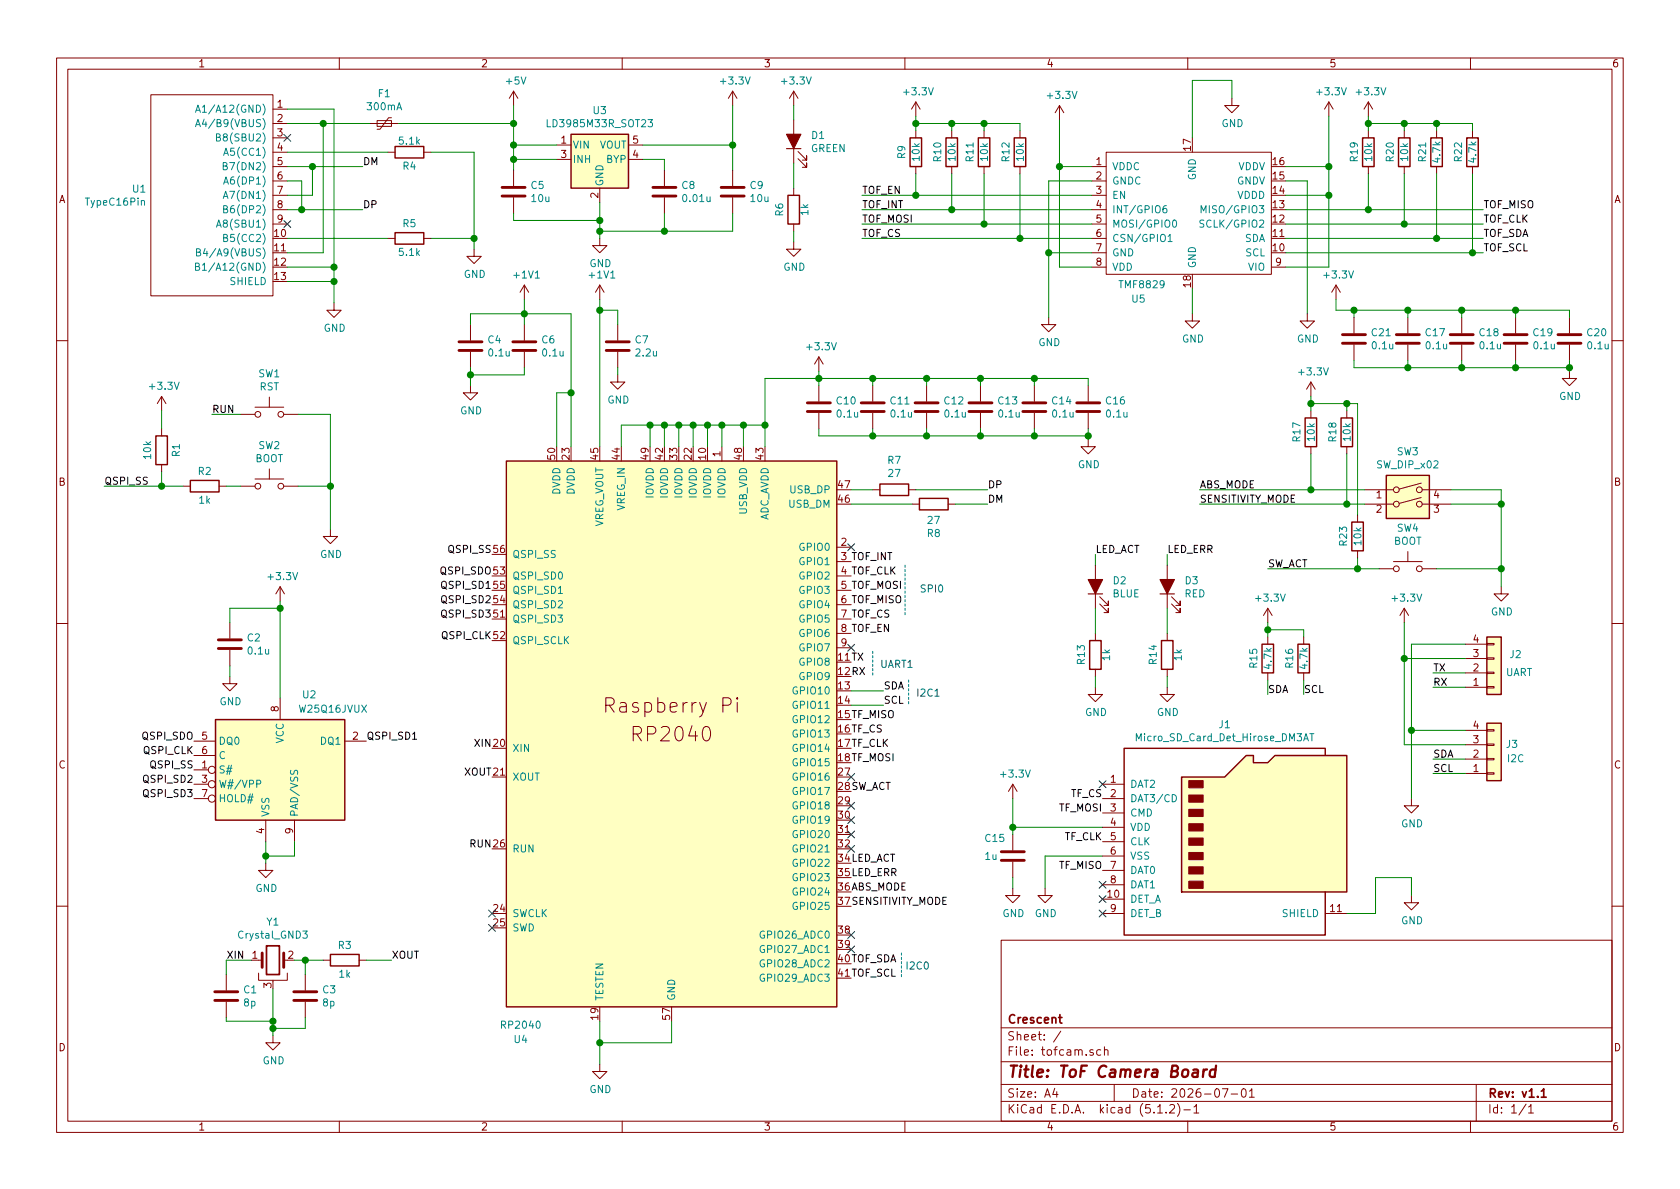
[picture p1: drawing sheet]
<svg xmlns="http://www.w3.org/2000/svg" width="297mm" height="210mm" viewBox="0 0 297 210" stroke-linecap="round" stroke-linejoin="round" font-family="sans-serif">
<g fill="none" stroke="#840000" stroke-width=".18">
<path d="M10 10.3h277v189.9h-277zM12 12.2h273v186.1h-273zM26.7 16.8h21.6v35.5h-21.6zM48.3 19.3h2.5M60 10.3v1.9M90.8 16.1v2.6M90.8 16.1l-.8 1.3M90.8 16.1l.8 1.3M110 10.3v1.9M129.5 16.1v2.6M129.5 16.1l-.7 1.3M129.5 16.1l.8 1.3"/>
<path d="M140.3 16.1v2.6M140.3 16.1l-.7 1.3M140.3 16.1l.8 1.3M160 10.3v1.9M161.9 18v2.6M161.9 18l-.7 1.3M161.9 18l.8 1.3M187.3 18.7l-.7 1.2M187.3 18.7v2.5M187.3 18.7l.8 1.2M210 10.3v1.9M217.8 17.4v1.3h1.3l-1.3 1.2-1.3-1.2h1.3"/>
<path d="M234.9 18l-.7 1.3M234.9 18v2.6M234.9 18l.8 1.3M241.9 18v2.6M241.9 18l-.7 1.3M241.9 18l.8 1.3M260 10.3v1.9M48.3 29.5h2.5M48.3 32h2.5M48.3 34.5h2.5M48.3 37.1h2.5M48.3 39.6h2.5"/>
<path d="M48.3 21.8h2.5M48.3 24.4h2.5M48.3 26.9h2.5M65.4 21.8h5.1M66.7 21.3h2.5v1h-2.5zM68.6 26.9h1.2M69.2 20.8h-.5l-1.5 2.1h-.5M74.9 26.9h1.3M90.8 30.1v2.8M90.8 34.9v2.8M98.4 25.6h2.6M98.4 28.2h2.6"/>
<path d="M106 33.3v2.5M111.1 25.6h2.6M111.1 28.2h2.6M117.5 30.1v2.8M117.5 34.9v2.8M129.5 30.1v2.8M129.5 34.9v2.8M140.3 21.2v7.6M140.3 33.3v1.2M140.3 39.6v1.3M141.1 28.1l1.5 1.5v-.8v.8h-.7M141.1 26.8l1.5 1.5v-.7v.7h-.7"/>
<path d="M161.9 23.1v1.3M161.9 29.5v1.2M168.3 23.1v1.3M168.3 29.5v1.2M174 23.1v1.3M174 29.5v1.2M180.3 23.1v1.3M180.3 29.5v1.2M193 29.5h2.6M193 32h2.6M193 34.5h2.6M193 37.1h2.6"/>
<path d="M193 39.6h2.6M195.6 26.9h29.2v21.6h-29.2zM241.9 23.1v1.3M241.9 29.5v1.2M248.3 23.1v1.3M248.3 29.5v1.2M254 23.1v1.3M254 29.5v1.2M260.3 23.1v1.3M260.3 29.5v1.2M59.1 53.6v1.3h1.2l-1.2 1.2-1.3-1.2h1.3M68.6 42.2h1.2"/>
<path d="M74.9 42.2h1.3M83.2 57.4v2.8M83.8 44.1v1.2h1.3l-1.3 1.3-1.3-1.3h1.3M92.7 50.4v2.6M92.7 57.4v2.8M92.7 50.4l-.8 1.3M92.7 50.4l.8 1.3M106 42.2v1.2h1.3l-1.3 1.3-1.2-1.3h1.2M106 50.4v2.6M106 50.4l-.7 1.3M106 50.4l.8 1.3M109.2 57.4v2.8"/>
<path d="M140.3 42.8v1.3h1.3l-1.3 1.2-1.2-1.2h1.2M185.4 56.1v1.3h1.3l-1.3 1.3-1.3-1.3h1.3M193 42.2h2.6M193 44.7h2.6M193 47.2h2.6M210.8 55.5v1.3h1.3l-1.3 1.2-1.3-1.2h1.3M224.8 47.2h2.5M231.1 55.5v1.3h1.3l-1.3 1.2-1.2-1.2h1.2M236.2 50.4l-.7 1.3M236.2 50.4v2.6M236.2 50.4l.8 1.3M239.4 56.1v2.8"/>
<path d="M248.9 56.1v2.8M258.4 56.1v2.8M268 56.1v2.8M277.5 56.1v2.8M10 60.2h2M28.6 70.1v2.5M28.6 75.8v1.3M28.6 70.1l-.8 1.3M28.6 70.1l.7 1.3M42.5 73.3h2.6M45.1 72h5.1M47.6 70.2v1.8"/>
<path d="M50.2 73.3h2.5M83.2 68.2v1.3h1.3l-1.3 1.2-1.3-1.2h1.3M83.2 62.2v2.8M92.7 62.2v2.8M109.2 66.3v1.3h1.3l-1.3 1.2-1.3-1.2h1.3M109.2 62.2v2.8M127.6 79v2.5M144.8 63.1l-.8 1.3M144.8 63.1v2.6M144.8 68.2v2.8M144.8 73v2.8M144.8 63.1l.7 1.3"/>
<path d="M154.3 68.2v2.8M154.3 73v2.8M163.8 68.2v2.8M163.8 73v2.8M173.4 68.2v2.8M173.4 73v2.8M182.9 68.2v2.8M182.9 73v2.8M192.4 77.7v1.3h1.3l-1.3 1.3-1.3-1.3h1.3M192.4 68.2v2.8M192.4 73v2.8M231.8 67.6v2.5"/>
<path d="M231.8 72.6v1.3M231.8 79v1.3M231.8 67.6l-.8 1.2M231.8 67.6l.7 1.2M238.1 72.6v1.3M238.1 79v1.3M239.4 61v2.7M248.9 61v2.7M258.4 61v2.7M268 61v2.7M277.5 65.7v1.2h1.3l-1.3 1.3-1.3-1.3h1.3M277.5 61v2.7"/>
<path d="M285 60.2h2M28.6 82.2v1.2M32.4 86h1.3M38.7 86h1.3M42.5 86h2.6M45.1 84.7h5.1M47.6 82.9v1.8M50.2 86h2.5M58.4 93.6v1.3h1.3l-1.3 1.2-1.3-1.2h1.3M148 96.8h2.5M148 99.3h2.5M154.3 86.6h1.3"/>
<path d="M160.7 86.6h1.2M161.3 89.1h1.3M167.6 89.1h1.3M193.7 99.9v7.7M206.4 99.9v7.7M240 91.1v1.2M240 97.4v1.3M241.3 86.6h5.1M241.3 89.1h5.1M246.4 99.3h5.1M248.9 97.5v1.8M251.3 88l-3.9 1"/>
<path d="M251.3 85.4l-3.9 1.1M251.5 86.6h5M251.5 89.1h5M10 110.3h2M40.6 119.6v1.3h1.3l-1.3 1.3-1.2-1.3h1.2M40.6 110.1v2.8M40.6 114.9v2.8M49.5 103.8v2.5M49.5 103.8l-.7 1.2M49.5 103.8l.8 1.2M148 101.8h2.5M148 104.4h2.5"/>
<path d="M148 106.9h2.5M148 109.5h2.5M148 112h2.5M148 114.5h2.5M193.7 112v1.3M193.7 118.4v1.2M194.4 106.8l1.6 1.5v-.7v.7h-.8M194.4 105.5l1.6 1.6v-.8v.8h-.8M206.4 112v1.3M206.4 118.4v1.2M207.1 106.8l1.6 1.5v-.7v.7h-.8M207.1 105.5l1.6 1.6v-.8v.8h-.8"/>
<path d="M224.2 107.6l-.8 1.2M224.2 107.6v2.5M224.2 112.6v1.3M224.2 119v1.3M224.2 107.6l.7 1.2M230.5 112.6v1.3M230.5 119v1.3M243.8 100.6h2.6M248.3 107.6v2.5M248.3 107.6l-.8 1.2M248.3 107.6l.7 1.2M251.5 100.6h2.5"/>
<path d="M259.1 119h3.8M259.1 116.5h3.8M259.1 113.9h3.8M262.9 113.8h1.3v.2h-1.3zM262.9 116.3h1.3v.3h-1.3zM262.9 118.9h1.3v.2h-1.3zM265.4 103.8v1.2h1.3l-1.3 1.3-1.2-1.3h1.2M285 110.3h2M34.3 136.1h2.5M34.3 131.1h3.8M34.3 138.7h2.5M34.3 133.6h3.8"/>
<path d="M49.5 123.4v3.8M61 131.1h3.8M130.4 123.4l-.2 .1 .2 .1 .1-.1-.1-.1v.2M130.4 124.2v1.7M179.1 138.7v2.5M179.1 138.7l-.8 1.2M179.1 138.7l.7 1.2M193.7 121.5v1.3h1.2l-1.2 1.3-1.3-1.3h1.3M194.9 138.7h3.9M206.4 121.5v1.3h1.2l-1.2 1.3-1.3-1.3h1.3M259.1 121.5h3.8M259.1 136.8h3.8"/>
<path d="M259.1 134.2h3.8M259.1 131.7h3.8M259.1 129.2h3.8M262.9 121.4h1.3v.3h-1.3zM262.9 129h1.3v.3h-1.3zM262.9 131.6h1.3v.2h-1.3zM262.9 134.1h1.3v.3h-1.3zM262.9 136.6h1.3v.3h-1.3zM34.3 141.2h2.5M47 152.6v1.3h1.3l-1.3 1.3-1.3-1.3h1.3M47 145v3.8M52.1 145v3.8"/>
<path d="M179.1 157.1v1.3h1.2l-1.2 1.2-1.3-1.2h1.3M179.1 147.6v2.8M179.1 152.4v2.8M184.8 157.1v1.3h1.3l-1.3 1.2-1.3-1.2h1.3M194.9 141.2h3.9M194.9 159h3.9M194.9 143.8h3.9M194.9 146.3h3.9M194.9 148.8h3.9M194.9 151.4h3.9M194.9 153.9h3.9M194.9 156.5h3.9"/>
<path d="M249.6 141.2v1.3h1.2l-1.2 1.3-1.3-1.3h1.3M249.6 158.4v1.2h1.2l-1.2 1.3-1.3-1.3h1.3M10 160.2h2M40 172.3v2.8M40 177.2v2.8M45.7 172.1v1.2h5.1v-1.2M45.7 169.8h.7M50.2 169.8h.6M54 172.3v2.8M54 177.2v2.8M57.1 169.8h1.3M63.5 169.8h1.3"/>
<path d="M177 166.3h108v32h-108zM194.9 161.5h3.9M234.3 161.5h3.8M285 160.2h2M48.3 183.1v1.3h1.2l-1.2 1.3-1.3-1.3h1.3M60 198.3v1.9M106 188.2v1.3h1.3l-1.3 1.2-1.2-1.2h1.2M110 198.3v1.9M160 198.3v1.9M177 194.8h108M177 191.8h108M177 187.8h108"/>
<path d="M177 181.8h108M186.5 192.5l-.4 1h1M186.8 193v1M187.6 182.3l-1.3 2M193.3 185.7a.37 .37 0 0 0-.6 .1l.1 .2 .5 .2v.1l-.2 .3-.4-.1M194.6 185.7l-.4-.1-.3 .3 .1 .6 .2 .1 .4-.1M195.3 185.7a.37 .37 0 0 1 .6 .1v.8M195.3 185.1v1.5M197 191.8v3M204.7 196.8h.8M206.2 196.7v.1M206.8 195.5l.2-.2h.4l.2 .2 .1 .3-.1 .2-.8 .8h.9"/>
<path d="M208.2 195.1a1.71 1.71 0 0 1 0 2.3M209.3 196.3h1.2M210 198.3v1.9M211.1 195.8l.4-.5v1.5M211.1 196.8h.9M216.1 192.5h1l-.6 1.5M217.7 193.5h1.1M219.6 192.7l.4-.2a.94 .94 0 0 1 0 1.5 .82 .82 0 0 1-.4-1.3zM220.9 193l.4-.5v1.5M220.9 194h.9M260 198.3v1.9M261 191.8v6.5"/>
<path d="M269.8 195.2l-1.2 2M270.3 195.8l.4-.5v1.5M270.3 196.8h.8"/>
<circle cx="45.6" cy="73.3" r=".51"/>
<circle cx="49.7" cy="73.3" r=".51"/>
<circle cx="45.6" cy="86" r=".51"/>
<circle cx="49.7" cy="86" r=".51"/>
<circle cx="246.9" cy="89.1" r=".51"/>
<circle cx="246.9" cy="86.6" r=".51"/>
<circle cx="251" cy="86.6" r=".51"/>
<circle cx="251" cy="89.1" r=".51"/>
<circle cx="246.9" cy="100.6" r=".51"/>
<circle cx="251" cy="100.6" r=".51"/>
<circle cx="37.5" cy="136.1" r=".63"/>
<circle cx="37.5" cy="138.7" r=".63"/>
<circle cx="37.5" cy="141.2" r=".63"/>
</g>
<path d="M47.1 167.3h2.3v5h-2.3zM187.2 179.9h.6M187.4 179.4v1.3l.4 .2M272.5 193l.4-.5v1.5M272.5 194h.9" fill="none" stroke="#840000" stroke-width=".3"/>
<path d="M211 189.2h.8l-.1 1.2M211.8 189.6l-.7 .1a.4 .4 0 0 0-.3 .3 .4 .4 0 0 0 .2 .4l.7-.1M212.8 189.1l-.1 1.3M213.4 189.1a.55 .55 0 0 0-.6 .4M214.9 189.2a.67 .67 0 0 0-1 .3v.8l.3 .1 .6-.1M215 188.4l-.2 2" fill="none" stroke="#840000" stroke-width=".41"/>
<g fill="none" stroke="#008484" stroke-width=".18">
<path d="M34.6 19.9l.4-1.3 .4 1.3M34.7 19.5h.6M34.6 22.4l.4-1.3 .4 1.3M34.7 22h.6M38.3 24.3l.5-.1 .1-.2v-.2l-.6-.1v1.2h.5l.1-.1 .1-.3-.3-.2M38.4 39.8h.6M39.5 29.4l.5-.1 .1-.4-.6-.2v1.3h.5l.2-.2v-.2l-.3-.2M39.5 35.1l.4-1.3 .4 1.3M39.5 27.5l.5-1.3 .4 1.3M39.5 32.6l.5-1.3 .4 1.3M39.5 37l.6-.1 .1-.2-.1-.2-.6-.1v1.2h.5l.2-.1 .1-.3-.3-.2M39.6 34.7h.6"/>
<path d="M39.6 27.1h.7M39.6 32.2h.7M96.7 21.2v1.2h.7M114.6 21.2h.8l-.4 .4 .3 .2v.6h-.5l-.2-.1M206.2 36.4h-.4a.87 .87 0 0 0 0 1.2l.5-.1v-.5l-.5-.2-.2 .3M207.4 39l.2-.1a.67 .67 0 0 1 .4 .6 .67 .67 0 0 1-.4 .7l-.2-.1-.1-.4zM212.4 37.6v-1.2l.4 .9 .4-.9v1.2M212.9 39l-.5-.1-.2 .1v.4l.6 .2 .1 .3-.3 .3-.5-.1M34.6 47.1h.5l.1-.4-.6-.2v1.3h.5l.2-.2v-.2l-.3-.3M34.7 44.6l.6-.1 .1-.2v-.2l-.7-.1v1.3h.5l.2-.2 .1-.3-.3-.2M38.3 40.2l.4-1.3 .4 1.3M39.5 42.1l.6-.1 .1-.2-.1-.2-.6-.2v1.3h.5l.2-.1 .1-.3-.3-.2"/>
<path d="M206.5 41.8l.4-.4v1.3M206.5 42.7h.7M45.4 138.6h.6l.1-.5-.2-.1h-.5v1.2M51.4 136.2v.5l.1 .2 .4-.1 .2-.5 .3-.1 .2 .2v.5M230.5 131l.4-1.3 .4 1.3M231.6 129.7h.7M232 129.7v1.3M207.3 140.5a.64 .64 0 0 1 .7 .6 .64 .64 0 0 1-.7 .7zM53.5 164.6h.8l-.4 .5 .4 .1v.5l-.2 .2-.6-.1"/>
</g>
<g fill="#ffffc2" stroke="#ffffc2" stroke-width=".18">
<path d="M89.5 81.5h58.5v96.5h-58.5z"/>
<path d="M38.1 127.2h22.9v17.8h-22.9z"/>
<path d="M101 23.7h10.1v9.6h-10.1z"/>
<path d="M245.1 84.1h7.6v7.6h-7.6z"/>
<path d="M262.9 112.6h2.5v10.2h-2.5z"/>
<path d="M262.9 127.9h2.5v10.1h-2.5z"/>
<path d="M208.9 137.4h7.6l3.8-3.8h1.3v1.3h2.6l1.2-1.3h12.7v24.1h-29.2z"/>
</g>
<g fill="none" stroke="#840000" stroke-width=".25">
<path d="M69.8 25.9h5.1v2h-5.1zM101 23.7h10.1v9.6h-10.1zM139.3 34.5h2.1v5.1h-2.1zM160.9 24.4h2v5.1h-2zM167.3 24.4h2v5.1h-2zM173 24.4h2v5.1h-2zM179.3 24.4h2.1v5.1h-2.1zM240.9 24.4h2.1v5.1h-2.1zM247.3 24.4h2v5.1h-2zM253 24.4h2v5.1h-2zM259.3 24.4h2.1v5.1h-2.1zM69.8 41.1h5.1v2.1h-5.1z"/>
<path d="M27.6 77.1h2v5.1h-2zM230.8 73.9h2v5.1h-2zM237.1 73.9h2v5.1h-2zM33.7 85h5v2h-5zM89.5 81.5h58.5v96.5h-58.5zM155.6 85.6h5.1v2h-5.1zM162.6 88.1h5v2.1h-5zM239 92.3h2v5.1h-2zM245.1 84.1h7.6v7.6h-7.6zM192.7 113.3h2v5.1h-2zM205.4 113.3h2v5.1h-2zM223.1 113.9h2.1v5.1h-2.1z"/>
<path d="M229.5 113.9h2v5.1h-2zM262.9 112.6h2.5v10.2h-2.5zM38.1 127.2h22.9v17.8h-22.9zM208.9 137.4h7.6l3.8-3.8h1.3v1.3h2.6l1.2-1.3h12.7v24.1h-29.2zM234.3 133.6v-1.3h-35.5v33h35.5v-7.6M262.9 127.9h2.5v10.1h-2.5zM58.4 168.8h5.1v2h-5.1z"/>
</g>
<g fill="none" stroke="#008400" stroke-width=".18">
<path d="M50.8 19.3h8.3v34.3M90.8 18.7v11.4M129.5 18.7v11.4M140.3 18.7v2.5M217.8 17.4v-3.2h-7v10.2M50.8 26.9h17.8M50.8 29.5h13.3M50.8 32h2.5v5.1M50.8 37.1h13.3M50.8 21.8h14.6M55.2 29.5v5h-4.4M57.1 21.8v22.9h-6.3"/>
<path d="M70.5 21.8h20.3M76.2 26.9h7.6v17.2M90.8 37.7v1.3h15.2M90.8 28.2h7.6M90.8 25.6h7.6M106 35.8v6.4M113.7 28.2h3.8v1.9M113.7 25.6h15.8M117.5 37.7v3.2M129.5 37.7v3.2h-23.5M140.3 28.8v4.5M152.4 34.5h40.6"/>
<path d="M152.4 37.1h40.6M152.4 39.6h40.6M161.9 21.8h18.4v1.3M161.9 20.6v2.5M161.9 30.7v3.8M168.3 21.8v1.3M168.3 30.7v6.4M174 21.8v1.3M174 30.7v8.9M180.3 30.7v11.5M187.3 21.2v26h5.7M187.3 29.5h5.7"/>
<path d="M193 32h-7.6v24.1M227.3 34.5h7.6M227.3 29.5h7.6M227.3 32h3.8v23.5M227.3 37.1h35M227.3 39.6h35M234.9 20.6v26.6h-7.6M241.9 21.8h18.4v1.3M241.9 20.6v2.5M241.9 30.7v6.4M248.3 21.8v1.3M248.3 30.7v8.9"/>
<path d="M254 21.8v1.3M254 30.7v11.5M260.3 30.7v14M50.8 47.2h8.3M50.8 49.8h8.3M50.8 42.2h17.8M76.2 42.2h7.6M83.2 57.4v-1.9h17.8v23.5M92.7 53v4.4M106 53v26M106 54.9h3.2v2.5M140.3 40.9v1.9"/>
<path d="M152.4 42.2h40.6M185.4 44.7h7.6M210.8 51v4.5M227.3 42.2h35M227.3 44.7h35M236.2 53v1.9h41.3v1.2M239.4 54.9v1.2M248.9 54.9v1.2M258.4 54.9v1.2M268 54.9v1.2M28.6 72.6v3.2M37.5 73.3h5"/>
<path d="M52.7 73.3h5.7v20.3M83.2 65v3.2M92.7 65v1.3h-9.5M101 69.5h-2.6v9.5M109.2 65v1.3M114.9 75.2v3.8M117.5 75.2v3.8M120 75.2v3.8M122.6 75.2v3.8M125.1 75.2v3.8M127.6 75.2v3.8M131.4 75.2v3.8"/>
<path d="M135.3 75.2h-25.4v3.8M144.8 65.7v2.5M144.8 75.8v1.3h47.6M154.3 66.9v1.3M154.3 75.8v1.3M163.8 66.9v1.3M163.8 75.8v1.3M173.4 66.9v1.3M173.4 75.8v1.3M182.9 66.9v1.3M182.9 75.8v1.3M192.4 68.2v-1.3h-57.1v12.1"/>
<path d="M192.4 75.8v1.9M231.8 70.1v2.5M231.8 71.4h8.2v19.7M238.1 71.4v1.2M239.4 63.7v1.3h38.1M248.9 63.7v1.3M258.4 63.7v1.3M268 63.7v1.3M277.5 63.7v2M18.4 86h14M28.6 83.4v2.6M40 86h2.5"/>
<path d="M52.7 86h5.7M150.5 86.6h3.8M150.5 89.1h10.8M161.9 86.6h12.7M168.9 89.1h5.7M193.7 98v1.9M206.4 98v1.9M212.1 86.6h29.2M212.1 89.1h29.2M231.8 80.3v6.3M238.1 80.3v8.8M240 98.7v1.9"/>
<path d="M256.5 86.6h8.9v17.2M256.5 89.1h8.9M40.6 117.7v1.9M49.5 106.3v17.1M49.5 107.6h-8.9v2.5M193.7 107.6v4.4M193.7 119.6v1.9M206.4 107.6v4.4M206.4 119.6v1.9M224.2 110.1v2.5M224.2 111.4h6.3v1.2M224.2 100.6h19.6"/>
<path d="M248.3 110.1v21.6h10.8M248.3 116.5h10.8M253.4 119h5.7M254 100.6h11.4M259.1 113.9h-9.5v27.3M150.5 122.2h5.7M150.5 124.7h5.7M224.2 120.3v2.5M230.5 120.3v2.5M249.6 129.2h9.5M253.4 121.5h5.7M253.4 134.2h5.7"/>
<path d="M253.4 136.8h5.7M47 148.8v3.8M52.1 148.8v2.6h-5.1M179.1 141.2v6.4M179.1 155.2v1.9M179.1 146.3h15.8M194.9 151.4h-10.1v5.7M249.6 158.4v-3.2h-6.4v6.3h-5.1M40 180v.6h8.3M44.4 169.8h-4.4v2.5M48.3 174.9v8.2M52.1 169.8h5"/>
<path d="M54 169.8v2.5M54 180v1.9h-5.7M64.8 169.8h4.4M106 180.6v7.6M118.7 180.6v3.8h-12.7"/>
</g>
<g fill="#008400" stroke="#008400" stroke-width=".25">
<circle cx="59.1" cy="47.2" r=".51"/>
<circle cx="59.1" cy="49.8" r=".51"/>
<circle cx="83.8" cy="42.2" r=".51"/>
<circle cx="55.2" cy="29.5" r=".51"/>
<circle cx="53.3" cy="37.1" r=".51"/>
<circle cx="57.2" cy="21.8" r=".51"/>
<circle cx="90.8" cy="21.8" r=".51"/>
<circle cx="106" cy="39" r=".51"/>
<circle cx="90.8" cy="28.2" r=".51"/>
<circle cx="90.8" cy="25.6" r=".51"/>
<circle cx="106" cy="40.9" r=".51"/>
<circle cx="117.5" cy="40.9" r=".51"/>
<circle cx="129.5" cy="25.6" r=".51"/>
<circle cx="58.4" cy="86" r=".51"/>
<circle cx="28.6" cy="86" r=".51"/>
<circle cx="49.5" cy="107.6" r=".51"/>
<circle cx="47" cy="151.4" r=".51"/>
<circle cx="54" cy="169.8" r=".51"/>
<circle cx="48.3" cy="181.9" r=".51"/>
<circle cx="48.3" cy="180.6" r=".51"/>
<circle cx="106" cy="184.4" r=".51"/>
<circle cx="106" cy="54.9" r=".51"/>
<circle cx="101" cy="69.5" r=".51"/>
<circle cx="92.7" cy="55.5" r=".51"/>
<circle cx="83.2" cy="66.3" r=".51"/>
<circle cx="131.4" cy="75.2" r=".51"/>
<circle cx="127.6" cy="75.2" r=".51"/>
<circle cx="125.1" cy="75.2" r=".51"/>
<circle cx="122.6" cy="75.2" r=".51"/>
<circle cx="120" cy="75.2" r=".51"/>
<circle cx="117.5" cy="75.2" r=".51"/>
<circle cx="114.9" cy="75.2" r=".51"/>
<circle cx="135.3" cy="75.2" r=".51"/>
<circle cx="144.8" cy="66.9" r=".51"/>
<circle cx="154.3" cy="66.9" r=".51"/>
<circle cx="163.8" cy="66.9" r=".51"/>
<circle cx="173.4" cy="66.9" r=".51"/>
<circle cx="182.9" cy="66.9" r=".51"/>
<circle cx="192.4" cy="77.1" r=".51"/>
<circle cx="182.9" cy="77.1" r=".51"/>
<circle cx="173.4" cy="77.1" r=".51"/>
<circle cx="163.8" cy="77.1" r=".51"/>
<circle cx="154.3" cy="77.1" r=".51"/>
<circle cx="187.3" cy="29.5" r=".51"/>
<circle cx="235" cy="29.5" r=".51"/>
<circle cx="235" cy="34.5" r=".51"/>
<circle cx="185.4" cy="44.7" r=".51"/>
<circle cx="161.9" cy="21.8" r=".51"/>
<circle cx="168.3" cy="21.8" r=".51"/>
<circle cx="174" cy="21.8" r=".51"/>
<circle cx="161.9" cy="34.5" r=".51"/>
<circle cx="168.3" cy="37.1" r=".51"/>
<circle cx="174" cy="39.6" r=".51"/>
<circle cx="180.3" cy="42.2" r=".51"/>
<circle cx="241.9" cy="21.8" r=".51"/>
<circle cx="248.3" cy="21.8" r=".51"/>
<circle cx="254" cy="21.8" r=".51"/>
<circle cx="241.9" cy="37.1" r=".51"/>
<circle cx="248.3" cy="39.6" r=".51"/>
<circle cx="254" cy="42.2" r=".51"/>
<circle cx="260.3" cy="44.7" r=".51"/>
<circle cx="265.4" cy="89.1" r=".51"/>
<circle cx="231.8" cy="71.4" r=".51"/>
<circle cx="231.8" cy="86.6" r=".51"/>
<circle cx="238.1" cy="89.1" r=".51"/>
<circle cx="248.3" cy="116.5" r=".51"/>
<circle cx="249.6" cy="129.2" r=".51"/>
<circle cx="224.2" cy="111.4" r=".51"/>
<circle cx="179.1" cy="146.3" r=".51"/>
<circle cx="248.9" cy="54.9" r=".51"/>
<circle cx="258.4" cy="54.9" r=".51"/>
<circle cx="268" cy="54.9" r=".51"/>
<circle cx="277.5" cy="65" r=".51"/>
<circle cx="268" cy="65" r=".51"/>
<circle cx="258.4" cy="65" r=".51"/>
<circle cx="248.9" cy="65" r=".51"/>
<circle cx="239.4" cy="54.9" r=".51"/>
<circle cx="265.4" cy="100.6" r=".51"/>
<circle cx="238.1" cy="71.4" r=".51"/>
<circle cx="240" cy="100.6" r=".51"/>
</g>
<g fill="none" stroke="#000084" stroke-width=".18">
<path d="M50.2 39l1.2 1.2M50.2 23.8l1.2 1.2M51.4 39l-1.2 1.2M51.4 23.8l-1.2 1.2M149.9 96.2l1.2 1.2M151.1 96.2l-1.2 1.2M149.9 113.9l1.2 1.3M151.1 113.9l-1.2 1.3M149.9 136.8l1.2 1.2M151.1 136.8l-1.2 1.2M194.3 138.1l1.3 1.2M195.6 138.1l-1.3 1.2"/>
<path d="M149.9 141.9l1.2 1.2M149.9 144.4l1.2 1.2M149.9 147l1.2 1.2M149.9 149.5l1.2 1.2M151.1 141.9l-1.2 1.2M151.1 144.4l-1.2 1.2M151.1 147l-1.2 1.2M151.1 149.5l-1.2 1.2M194.3 155.8l1.3 1.3M194.3 158.4l1.3 1.2M195.6 155.8l-1.3 1.3M195.6 158.4l-1.3 1.2"/>
<path d="M86.4 160.9l1.2 1.2M86.4 163.5l1.2 1.2M87.6 160.9l-1.2 1.2M87.6 163.5l-1.2 1.2M149.9 164.7l1.2 1.3M149.9 167.3l1.2 1.2M151.1 164.7l-1.2 1.3M151.1 167.3l-1.2 1.2M194.3 160.9l1.3 1.2M195.6 160.9l-1.3 1.2"/>
</g>
<g fill="none" stroke="#840000" stroke-width=".51">
<path d="M88.8 34.7h4M88.8 33.1h4M115.4 34.7h4.1M115.4 33.1h4.1M127.5 34.7h4.1M127.5 33.1h4.1M237.4 59.2h4M246.9 59.2h4.1M256.4 59.2h4.1M265.9 59.2h4.1M275.5 59.2h4M81.2 62h4"/>
<path d="M81.2 60.4h4M90.7 62h4M90.7 60.4h4M107.2 62h4.1M107.2 60.4h4.1M142.7 72.8h4.1M142.7 71.2h4.1M152.3 72.8h4M152.3 71.2h4M161.8 72.8h4.1M161.8 71.2h4.1M171.3 72.8h4.1"/>
<path d="M171.3 71.2h4.1M180.8 72.8h4.1M180.8 71.2h4.1M190.4 72.8h4M190.4 71.2h4M237.4 60.7h4M246.9 60.7h4.1M256.4 60.7h4.1M265.9 60.7h4.1M275.5 60.7h4M38.6 114.7h4.1M38.6 113.2h4.1"/>
<path d="M177 152.1h4.1M177 150.6h4.1M38 176.9h4M38 175.4h4M46.4 168.5v2.6M50.2 168.5v2.6M51.9 176.9h4.1M51.9 175.4h4.1"/>
</g>
<path d="M139.1 26.3h2.5M192.4 105h2.5M205.1 105h2.5" fill="none" stroke="#840000" stroke-width=".2"/>
<g fill="#840000" stroke="#840000" stroke-width=".2">
<path d="M139.1 23.7h2.5l-1.3 2.6z"/>
<path d="M192.4 102.5h2.5l-1.2 2.5z"/>
<path d="M205.1 102.5h2.5l-1.2 2.5z"/>
</g>
<path d="M160 99.9v8.9M154.3 115.2v4.4M160.7 120.3v4.4M159.4 168.5v4.5" fill="none" stroke="#0000c2" stroke-width=".18" stroke-dasharray=".4 .4"/>
<path d="M165.3 123.1h.7" fill="none" stroke="#0000c2" stroke-width=".18"/>
<g fill="#840000" stroke="#840000" stroke-width=".18">
<path d="M210.2 155.8h2.5v1.3h-2.5z"/>
<path d="M210.2 153.3h2.5v1.3h-2.5z"/>
<path d="M210.2 150.7h2.5v1.3h-2.5z"/>
<path d="M210.2 148.2h2.5v1.3h-2.5z"/>
<path d="M210.2 145.7h2.5v1.2h-2.5z"/>
<path d="M210.2 143.1h2.5v1.3h-2.5z"/>
<path d="M210.2 140.6h2.5v1.3h-2.5z"/>
<path d="M210.2 138h2.5v1.3h-2.5z"/>
</g>
<g font-size="3.5" fill="#840000">
<text x="107.8" y="126.1">Raspberry Pi</text>
<text x="112.4" y="131.1">RP2040</text>
</g>
<text font-size="2.8" fill="#840000" x="178" y="190.5">Title: ToF Camera Board</text>
<g font-size="2.1" fill="#840000">
<text x="178" y="184">Sheet: /</text>
<text x="178" y="181">Crescent</text>
<text x="178" y="186.7">File: tofcam.sch</text>
<text x="178" y="196.9">KiCad E.D.A. kicad (5.1.2)-1</text>
<text x="178" y="194.1">Size: A4</text>
<text x="200" y="194.1">Date: 2026-07-01</text>
<text x="263" y="194.1">Rev: v1.1</text>
<text x="263" y="196.9">Id: 1/1</text>
</g>
<g font-size="1.8" fill="#840000">
<text x="35" y="11.9">1</text>
<text x="85" y="11.9">2</text>
<text x="135" y="11.9">3</text>
<text x="185" y="11.9">4</text>
<text x="235" y="11.9">5</text>
<text x="285" y="11.9">6</text>
<text x="49" y="19">1</text>
<text x="49" y="21.6">2</text>
<text x="49" y="24.1">3</text>
<text x="49" y="26.7">4</text>
<text x="49" y="29.2">5</text>
<text x="99.2" y="25.4">1</text>
<text x="99.2" y="27.9">3</text>
<text x="111.9" y="27.9">4</text>
<text x="111.9" y="25.4">5</text>
<text x="193.8" y="29.2">1</text>
<text x="210.6" y="26.6" transform="rotate(-90 210.6 26.6)">17</text>
<text x="225.1" y="29.2">16</text>
<text x="10.4" y="35.9">A</text>
<text x="49" y="31.7">6</text>
<text x="49" y="34.3">7</text>
<text x="105.8" y="35" transform="rotate(-90 105.8 35)">2</text>
<text x="193.8" y="31.7">2</text>
<text x="193.8" y="34.3">3</text>
<text x="225.1" y="34.3">14</text>
<text x="225.1" y="31.7">15</text>
<text x="285.4" y="35.9">A</text>
<text x="48.6" y="41.9">10</text>
<text x="49" y="36.8">8</text>
<text x="49" y="39.4">9</text>
<text x="193.8" y="36.8">4</text>
<text x="193.8" y="39.4">5</text>
<text x="193.8" y="41.9">6</text>
<text x="225.1" y="41.9">11</text>
<text x="225.1" y="39.4">12</text>
<text x="225.1" y="36.8">13</text>
<text x="48.6" y="44.4">11</text>
<text x="48.6" y="47">12</text>
<text x="193.8" y="44.4">7</text>
<text x="193.8" y="47">8</text>
<text x="225.1" y="44.4">10</text>
<text x="225.6" y="47">9</text>
<text x="48.6" y="49.5">13</text>
<text x="210.6" y="50.7" transform="rotate(-90 210.6 50.7)">18</text>
<text x="98.2" y="81.2" transform="rotate(-90 98.2 81.2)">50</text>
<text x="100.7" y="81.2" transform="rotate(-90 100.7 81.2)">23</text>
<text x="105.8" y="81.2" transform="rotate(-90 105.8 81.2)">45</text>
<text x="109.6" y="81.2" transform="rotate(-90 109.6 81.2)">44</text>
<text x="114.7" y="81.2" transform="rotate(-90 114.7 81.2)">49</text>
<text x="117.2" y="81.2" transform="rotate(-90 117.2 81.2)">42</text>
<text x="119.8" y="81.2" transform="rotate(-90 119.8 81.2)">33</text>
<text x="122.3" y="81.2" transform="rotate(-90 122.3 81.2)">22</text>
<text x="124.8" y="81.2" transform="rotate(-90 124.8 81.2)">10</text>
<text x="127.4" y="80.7" transform="rotate(-90 127.4 80.7)">1</text>
<text x="131.2" y="81.2" transform="rotate(-90 131.2 81.2)">48</text>
<text x="135" y="81.2" transform="rotate(-90 135 81.2)">43</text>
<text x="10.4" y="85.9">B</text>
<text x="148.3" y="88.9">46</text>
<text x="148.3" y="86.4">47</text>
<text x="243.4" y="88.1">1</text>
<text x="253.5" y="88.1">4</text>
<text x="285.4" y="85.9">B</text>
<text x="243.4" y="90.7">2</text>
<text x="253.5" y="90.7">3</text>
<text x="148.7" y="96.5">2</text>
<text x="87.3" y="106.7">54</text>
<text x="87.3" y="104.1">55</text>
<text x="87.3" y="109.2">51</text>
<text x="260.5" y="113.7">4</text>
<text x="148.7" y="114.3">9</text>
<text x="260.5" y="118.7">2</text>
<text x="260.5" y="116.2">3</text>
<text x="49.3" y="125.8" transform="rotate(-90 49.3 125.8)">8</text>
<text x="148.3" y="121.9">13</text>
<text x="148.3" y="124.5">14</text>
<text x="260.5" y="121.3">1</text>
<text x="35.7" y="130.8">5</text>
<text x="62.4" y="130.8">2</text>
<text x="260.5" y="131.4">3</text>
<text x="260.5" y="128.9">4</text>
<text x="10.4" y="135.9">C</text>
<text x="35.7" y="135.9">1</text>
<text x="35.7" y="133.3">6</text>
<text x="148.3" y="137.2">27</text>
<text x="260.5" y="136.5">1</text>
<text x="260.5" y="134">2</text>
<text x="285.4" y="135.9">C</text>
<text x="35.7" y="138.4">3</text>
<text x="35.7" y="141">7</text>
<text x="148.3" y="142.2">29</text>
<text x="196.4" y="138.4">1</text>
<text x="196.4" y="141">2</text>
<text x="196.4" y="143.5">3</text>
<text x="46.7" y="147.4" transform="rotate(-90 46.7 147.4)">4</text>
<text x="51.8" y="147.4" transform="rotate(-90 51.8 147.4)">9</text>
<text x="148.3" y="144.8">30</text>
<text x="148.3" y="147.3">31</text>
<text x="148.3" y="149.9">32</text>
<text x="196.4" y="146">4</text>
<text x="196.4" y="148.6">5</text>
<text x="196.4" y="151.1">6</text>
<text x="196.4" y="153.7">7</text>
<text x="87.3" y="161.3">24</text>
<text x="195.9" y="158.7">10</text>
<text x="196.4" y="156.2">8</text>
<text x="196.4" y="161.3">9</text>
<text x="235.3" y="161.3">11</text>
<text x="87.3" y="163.8">25</text>
<text x="148.3" y="165.1">38</text>
<text x="148.3" y="167.6">39</text>
<text x="44.6" y="169.5">1</text>
<text x="51" y="169.5">2</text>
<text x="48" y="174.7" transform="rotate(-90 48 174.7)">3</text>
<text x="10.4" y="185.9">D</text>
<text x="105.8" y="180.3" transform="rotate(-90 105.8 180.3)">19</text>
<text x="118.5" y="180.3" transform="rotate(-90 118.5 180.3)">57</text>
<text x="285.4" y="185.9">D</text>
<text x="35" y="199.9">1</text>
<text x="85" y="199.9">2</text>
<text x="135" y="199.9">3</text>
<text x="185" y="199.9">4</text>
<text x="235" y="199.9">5</text>
<text x="285" y="199.9">6</text>
</g>
<g font-size="1.8" fill="#008484">
<text x="66.9" y="17.2">F1</text>
<text x="89.6" y="15">+5V</text>
<text x="127.6" y="15">+3.3V</text>
<text x="138.4" y="15">+3.3V</text>
<text x="160" y="16.9">+3.3V</text>
<text x="185.4" y="17.5">+3.3V</text>
<text x="233" y="16.9">+3.3V</text>
<text x="240" y="16.9">+3.3V</text>
<text x="36.1" y="19.9">A1/A12(GND)</text>
<text x="36.1" y="22.5">A4/B9(VBUS)</text>
<text x="65" y="19.5">300mA</text>
<text x="97.3" y="22.5">LD3985M33R_SOT23</text>
<text x="104.9" y="20.2">U3</text>
<text x="216" y="22.5">GND</text>
<text x="39.1" y="25">B8(SBU2)</text>
<text x="40.3" y="27.6">A5(CC1)</text>
<text x="70.7" y="25.6">5.1k</text>
<text x="101.2" y="26.3">VIN</text>
<text x="101.2" y="28.8">INH</text>
<text x="106" y="26.3">VOUT</text>
<text x="107.2" y="28.8">BYP</text>
<text x="143.3" y="26.9">GREEN</text>
<text x="143.5" y="24.6">D1</text>
<text x="160.1" y="28" transform="rotate(-90 160.1 28)">R9</text>
<text x="162.6" y="28.4" transform="rotate(-90 162.6 28.4)">10k</text>
<text x="166.4" y="28.5" transform="rotate(-90 166.4 28.5)">R10</text>
<text x="169" y="28.4" transform="rotate(-90 169 28.4)">10k</text>
<text x="172.1" y="28.5" transform="rotate(-90 172.1 28.5)">R11</text>
<text x="174.7" y="28.4" transform="rotate(-90 174.7 28.4)">10k</text>
<text x="178.5" y="28.5" transform="rotate(-90 178.5 28.5)">R12</text>
<text x="181" y="28.4" transform="rotate(-90 181 28.4)">10k</text>
<text x="240.1" y="28.5" transform="rotate(-90 240.1 28.5)">R19</text>
<text x="242.6" y="28.4" transform="rotate(-90 242.6 28.4)">10k</text>
<text x="246.4" y="28.5" transform="rotate(-90 246.4 28.5)">R20</text>
<text x="249" y="28.4" transform="rotate(-90 249 28.4)">10k</text>
<text x="252.1" y="28.5" transform="rotate(-90 252.1 28.5)">R21</text>
<text x="254.7" y="28.6" transform="rotate(-90 254.7 28.6)">4.7k</text>
<text x="258.5" y="28.5" transform="rotate(-90 258.5 28.5)">R22</text>
<text x="261" y="28.6" transform="rotate(-90 261 28.6)">4.7k</text>
<text x="23.5" y="34.1">U1</text>
<text x="40.3" y="30.1">B7(DN2)</text>
<text x="40.3" y="35.2">A7(DN1)</text>
<text x="40.4" y="32.6">A6(DP1)</text>
<text x="71.3" y="30">R4</text>
<text x="93.9" y="33.4">C5</text>
<text x="94.1" y="35.7">10u</text>
<text x="106.7" y="33" transform="rotate(-90 106.7 33)">GND</text>
<text x="120.6" y="33.4">C8</text>
<text x="120.9" y="35.7">0.01u</text>
<text x="132.7" y="33.4">C9</text>
<text x="132.8" y="35.7">10u</text>
<text x="196.6" y="30.1">VDDC</text>
<text x="196.6" y="32.6">GNDC</text>
<text x="196.6" y="35.2">EN</text>
<text x="211.5" y="31.9" transform="rotate(-90 211.5 31.9)">GND</text>
<text x="218.7" y="32.6">GNDV</text>
<text x="218.8" y="35.2">VDDD</text>
<text x="218.9" y="30.1">VDDV</text>
<text x="15.4" y="36.4">TypeC16Pin</text>
<text x="39.1" y="40.3">A8(SBU1)</text>
<text x="40.4" y="37.7">B6(DP2)</text>
<text x="71.3" y="40.2">R5</text>
<text x="138.5" y="38.2" transform="rotate(-90 138.5 38.2)">R6</text>
<text x="142.9" y="38" transform="rotate(-90 142.9 38)">1k</text>
<text x="196.6" y="37.7">INT/GPIO6</text>
<text x="196.6" y="40.3">MOSI/GPIO0</text>
<text x="213.1" y="40.3">SCLK/GPIO2</text>
<text x="213.4" y="37.7">MISO/GPIO3</text>
<text x="36.1" y="45.3">B4/A9(VBUS)</text>
<text x="36.1" y="47.9">B1/A12(GND)</text>
<text x="40.3" y="42.8">B5(CC2)</text>
<text x="70.7" y="45.3">5.1k</text>
<text x="104.2" y="47.2">GND</text>
<text x="138.5" y="47.9">GND</text>
<text x="196.6" y="42.8">CSN/GPIO1</text>
<text x="196.6" y="45.3">GND</text>
<text x="196.6" y="47.9">VDD</text>
<text x="211.5" y="47.5" transform="rotate(-90 211.5 47.5)">GND</text>
<text x="220" y="42.8">SDA</text>
<text x="220.2" y="45.3">SCL</text>
<text x="220.7" y="47.9">VIO</text>
<text x="40.8" y="50.4">SHIELD</text>
<text x="82" y="49.1">GND</text>
<text x="91" y="49.2">+1V1</text>
<text x="104.3" y="49.2">+1V1</text>
<text x="198.1" y="51">TMF8829</text>
<text x="200.2" y="53.5">U5</text>
<text x="234.3" y="49.2">+3.3V</text>
<text x="57.2" y="58.7">GND</text>
<text x="242.6" y="59.5">C21</text>
<text x="252.1" y="59.5">C17</text>
<text x="261.6" y="59.5">C18</text>
<text x="271.2" y="59.5">C19</text>
<text x="280.7" y="59.5">C20</text>
<text x="86.3" y="60.7">C4</text>
<text x="86.5" y="63">0.1u</text>
<text x="95.8" y="60.7">C6</text>
<text x="96" y="63">0.1u</text>
<text x="112.3" y="60.7">C7</text>
<text x="112.5" y="63">2.2u</text>
<text x="142.8" y="61.9">+3.3V</text>
<text x="183.6" y="61.2">GND</text>
<text x="209" y="60.6">GND</text>
<text x="229.3" y="60.6">GND</text>
<text x="242.7" y="61.8">0.1u</text>
<text x="252.2" y="61.8">0.1u</text>
<text x="261.8" y="61.8">0.1u</text>
<text x="271.3" y="61.8">0.1u</text>
<text x="280.8" y="61.8">0.1u</text>
<text x="26.6" y="68.9">+3.3V</text>
<text x="45.7" y="66.7">SW1</text>
<text x="45.9" y="69">RST</text>
<text x="107.4" y="71.4">GND</text>
<text x="148" y="71.5">C10</text>
<text x="157.5" y="71.5">C11</text>
<text x="167" y="71.5">C12</text>
<text x="176.6" y="71.5">C13</text>
<text x="186.1" y="71.5">C14</text>
<text x="195.6" y="71.5">C16</text>
<text x="229.8" y="66.4">+3.3V</text>
<text x="275.7" y="70.7">GND</text>
<text x="81.4" y="73.3">GND</text>
<text x="148.1" y="73.8">0.1u</text>
<text x="157.6" y="73.8">0.1u</text>
<text x="167.2" y="73.8">0.1u</text>
<text x="176.7" y="73.8">0.1u</text>
<text x="186.2" y="73.8">0.1u</text>
<text x="195.7" y="73.8">0.1u</text>
<text x="232.5" y="77.9" transform="rotate(-90 232.5 77.9)">10k</text>
<text x="238.8" y="77.9" transform="rotate(-90 238.8 77.9)">10k</text>
<text x="26.7" y="81.1" transform="rotate(-90 26.7 81.1)">10k</text>
<text x="31.8" y="80.7" transform="rotate(-90 31.8 80.7)">R1</text>
<text x="35.1" y="84">R2</text>
<text x="45.1" y="81.7">BOOT</text>
<text x="45.7" y="79.4">SW2</text>
<text x="157" y="82">R7</text>
<text x="190.6" y="82.8">GND</text>
<text x="229.9" y="78" transform="rotate(-90 229.9 78)">R17</text>
<text x="236.3" y="78" transform="rotate(-90 236.3 78)">R18</text>
<text x="243.6" y="82.8">SW_DIP_x02</text>
<text x="247" y="80.5">SW3</text>
<text x="35.2" y="89.1">1k</text>
<text x="99.1" y="87.5" transform="rotate(-90 99.1 87.5)">DVDD</text>
<text x="101.6" y="87.5" transform="rotate(-90 101.6 87.5)">DVDD</text>
<text x="115.6" y="88.2" transform="rotate(-90 115.6 88.2)">IOVDD</text>
<text x="118.1" y="88.2" transform="rotate(-90 118.1 88.2)">IOVDD</text>
<text x="120.6" y="88.2" transform="rotate(-90 120.6 88.2)">IOVDD</text>
<text x="123.2" y="88.2" transform="rotate(-90 123.2 88.2)">IOVDD</text>
<text x="125.7" y="88.2" transform="rotate(-90 125.7 88.2)">IOVDD</text>
<text x="128.3" y="88.2" transform="rotate(-90 128.3 88.2)">IOVDD</text>
<text x="139.5" y="89.8">USB_DM</text>
<text x="139.8" y="87.2">USB_DP</text>
<text x="157.1" y="84.3">27</text>
<text x="106.7" y="93.5" transform="rotate(-90 106.7 93.5)">VREG_VOUT</text>
<text x="110.5" y="90.3" transform="rotate(-90 110.5 90.3)">VREG_IN</text>
<text x="132.1" y="91" transform="rotate(-90 132.1 91)">USB_VDD</text>
<text x="135.9" y="92.4" transform="rotate(-90 135.9 92.4)">ADC_AVDD</text>
<text x="164" y="95">R8</text>
<text x="164.1" y="92.7">27</text>
<text x="247" y="94">SW4</text>
<text x="56.6" y="98.7">GND</text>
<text x="90.6" y="98.7">QSPI_SS</text>
<text x="141.5" y="97.4">GPIO0</text>
<text x="141.5" y="99.9">GPIO1</text>
<text x="238.2" y="96.5" transform="rotate(-90 238.2 96.5)">R23</text>
<text x="240.7" y="96.3" transform="rotate(-90 240.7 96.3)">10k</text>
<text x="246.4" y="96.3">BOOT</text>
<text x="47.6" y="102.6">+3.3V</text>
<text x="90.6" y="102.5">QSPI_SD0</text>
<text x="90.6" y="107.6">QSPI_SD2</text>
<text x="90.6" y="105">QSPI_SD1</text>
<text x="141.5" y="102.5">GPIO2</text>
<text x="141.5" y="105">GPIO3</text>
<text x="141.5" y="107.6">GPIO4</text>
<text x="196.7" y="105.6">BLUE</text>
<text x="196.8" y="103.3">D2</text>
<text x="209.4" y="105.6">RED</text>
<text x="209.6" y="103.3">D3</text>
<text x="222.2" y="106.4">+3.3V</text>
<text x="246.3" y="106.4">+3.3V</text>
<text x="43.8" y="113.4">C2</text>
<text x="90.6" y="110.1">QSPI_SD3</text>
<text x="90.6" y="113.9">QSPI_SCLK</text>
<text x="141.5" y="110.1">GPIO5</text>
<text x="141.5" y="112.6">GPIO6</text>
<text x="263.6" y="108.8">GND</text>
<text x="44" y="115.7">0.1u</text>
<text x="141.5" y="117.7">GPIO8</text>
<text x="141.5" y="115.2">GPIO7</text>
<text x="191.8" y="117.4" transform="rotate(-90 191.8 117.4)">R13</text>
<text x="196.3" y="116.8" transform="rotate(-90 196.3 116.8)">1k</text>
<text x="204.5" y="117.4" transform="rotate(-90 204.5 117.4)">R14</text>
<text x="209" y="116.8" transform="rotate(-90 209 116.8)">1k</text>
<text x="222.3" y="118.1" transform="rotate(-90 222.3 118.1)">R15</text>
<text x="224.8" y="118.2" transform="rotate(-90 224.8 118.2)">4.7k</text>
<text x="228.7" y="118.1" transform="rotate(-90 228.7 118.1)">R16</text>
<text x="231.2" y="118.2" transform="rotate(-90 231.2 118.2)">4.7k</text>
<text x="266.2" y="119.6">UART</text>
<text x="267" y="116.4">J2</text>
<text x="38.8" y="124.7">GND</text>
<text x="53.6" y="123.5">U2</text>
<text x="140.5" y="122.8">GPIO10</text>
<text x="140.5" y="125.3">GPIO11</text>
<text x="141.5" y="120.3">GPIO9</text>
<text x="38.6" y="131.7">DQ0</text>
<text x="50.2" y="131.5" transform="rotate(-90 50.2 131.5)">VCC</text>
<text x="53.1" y="126">W25Q16JVUX</text>
<text x="56.8" y="131.7">DQ1</text>
<text x="140.5" y="127.9">GPIO12</text>
<text x="140.5" y="130.4">GPIO13</text>
<text x="191.8" y="126.6">GND</text>
<text x="201.3" y="131.1">Micro_SD_Card_Det_Hirose_DM3AT</text>
<text x="204.5" y="126.6">GND</text>
<text x="215.6" y="128.8">J1</text>
<text x="38.6" y="136.8">S#</text>
<text x="38.6" y="134.2">C</text>
<text x="90.6" y="133">XIN</text>
<text x="140.5" y="133">GPIO14</text>
<text x="140.5" y="135.5">GPIO15</text>
<text x="177.1" y="137.5">+3.3V</text>
<text x="266.4" y="132.3">J3</text>
<text x="266.6" y="134.8">I2C</text>
<text x="38.6" y="139.3">W#/VPP</text>
<text x="38.6" y="141.9">HOLD#</text>
<text x="90.6" y="138">XOUT</text>
<text x="140.5" y="138">GPIO16</text>
<text x="140.5" y="140.6">GPIO17</text>
<text x="140.5" y="143.1">GPIO18</text>
<text x="199.8" y="139.3">DAT2</text>
<text x="199.8" y="141.9">DAT3/CD</text>
<text x="47.6" y="144.5" transform="rotate(-90 47.6 144.5)">VSS</text>
<text x="52.7" y="144.5" transform="rotate(-90 52.7 144.5)">PAD/VSS</text>
<text x="140.5" y="145.7">GPIO19</text>
<text x="140.5" y="148.2">GPIO20</text>
<text x="174.3" y="148.9">C15</text>
<text x="199.8" y="144.4">CMD</text>
<text x="199.8" y="146.9">VDD</text>
<text x="199.8" y="149.5">CLK</text>
<text x="247.7" y="146.3">GND</text>
<text x="90.6" y="150.7">RUN</text>
<text x="140.5" y="150.7">GPIO21</text>
<text x="140.5" y="153.3">GPIO22</text>
<text x="140.5" y="155.8">GPIO23</text>
<text x="174.2" y="152.1">1u</text>
<text x="199.8" y="152">VSS</text>
<text x="199.8" y="154.6">DAT0</text>
<text x="45.2" y="157.7">GND</text>
<text x="140.5" y="158.4">GPIO24</text>
<text x="140.5" y="160.9">GPIO25</text>
<text x="199.8" y="159.6">DET_A</text>
<text x="199.8" y="157.1">DAT1</text>
<text x="42.3" y="166">Crystal_GND3</text>
<text x="47.2" y="163.7">Y1</text>
<text x="59.8" y="167.8">R3</text>
<text x="90.6" y="162.2">SWCLK</text>
<text x="90.6" y="164.7">SWD</text>
<text x="134.7" y="166">GPIO26_ADC0</text>
<text x="177.2" y="162.2">GND</text>
<text x="183" y="162.2">GND</text>
<text x="199.8" y="162.2">DET_B</text>
<text x="226.8" y="162.2">SHIELD</text>
<text x="247.7" y="163.4">GND</text>
<text x="60" y="172.9">1k</text>
<text x="134.7" y="168.5">GPIO27_ADC1</text>
<text x="134.7" y="171.1">GPIO28_ADC2</text>
<text x="134.7" y="173.6">GPIO29_ADC3</text>
<text x="43.1" y="175.7">C1</text>
<text x="43.2" y="178">8p</text>
<text x="57.1" y="175.7">C3</text>
<text x="57.1" y="178">8p</text>
<text x="106.7" y="177" transform="rotate(-90 106.7 177)">TESTEN</text>
<text x="119.4" y="177" transform="rotate(-90 119.4 177)">GND</text>
<text x="88.9" y="181.9">RP2040</text>
<text x="91" y="184.4">U4</text>
<text x="46.4" y="188.2">GND</text>
<text x="104.2" y="193.3">GND</text>
</g>
<g font-size="1.8">
<text x="64.1" y="29.2">DM</text>
<text x="152.4" y="34.3">TOF_EN</text>
<text x="64.1" y="36.8">DP</text>
<text x="152.4" y="36.8">TOF_INT</text>
<text x="152.4" y="39.4">TOF_MOSI</text>
<text x="152.4" y="41.9">TOF_CS</text>
<text x="262.3" y="36.8">TOF_MISO</text>
<text x="262.3" y="39.4">TOF_CLK</text>
<text x="262.3" y="41.9">TOF_SDA</text>
<text x="262.3" y="44.4">TOF_SCL</text>
<text x="37.5" y="73">RUN</text>
<text x="18.4" y="85.7">QSPI_SS</text>
<text x="174.6" y="86.4">DP</text>
<text x="174.6" y="88.9">DM</text>
<text x="212.1" y="86.4">ABS_MODE</text>
<text x="212.1" y="88.9">SENSITIVITY_MODE</text>
<text x="78" y="101.6">QSPI_SDO 53</text>
<text x="79.4" y="97.8">QSPI_SS 56</text>
<text x="148.7" y="99.1">3 TOF_INT</text>
<text x="148.7" y="101.6">4 TOF_CLK</text>
<text x="193.7" y="97.8">LED_ACT</text>
<text x="206.4" y="97.8">LED_ERR</text>
<text x="224.2" y="100.3">SW_ACT</text>
<text x="78.3" y="104.1">QSPI_SD1</text>
<text x="78.3" y="106.7">QSPI_SD2</text>
<text x="148.7" y="104.1">5 TOF_MOSI</text>
<text x="148.7" y="106.7">6 TOF_MISO</text>
<text x="78.2" y="113">QSPI_CLK 52</text>
<text x="78.3" y="109.2">QSPI_SD3</text>
<text x="148.7" y="109.2">7 TOF_CS</text>
<text x="148.7" y="111.8">8 TOF_EN</text>
<text x="148.3" y="116.8">11TX</text>
<text x="148.3" y="119.4">12RX</text>
<text x="253.4" y="118.7">TX</text>
<text x="156.2" y="124.5">SCL</text>
<text x="156.2" y="121.9">SDA</text>
<text x="224.2" y="122.5">SDA</text>
<text x="230.5" y="122.5">SCL</text>
<text x="253.4" y="121.3">RX</text>
<text x="25.2" y="130.8">QSPI_SDO</text>
<text x="64.8" y="130.8">QSPI_SD1</text>
<text x="148.3" y="127">15TF_MISO</text>
<text x="148.3" y="129.5">16TF_CS</text>
<text x="25.5" y="133.3">QSPI_CLK</text>
<text x="26.7" y="135.9">QSPI_SS</text>
<text x="82.1" y="137.2">XOUT21</text>
<text x="84" y="132.1">XIN 20</text>
<text x="148.3" y="132.1">17TF_CLK</text>
<text x="148.3" y="134.6">18TF_MOSI</text>
<text x="253.4" y="136.5">SCL</text>
<text x="253.4" y="134">SDA</text>
<text x="25.6" y="138.4">QSPI_SD2</text>
<text x="25.6" y="141">QSPI_SD3</text>
<text x="148.3" y="139.7">28SW_ACT</text>
<text x="187.3" y="143.5">TF_MOSI</text>
<text x="189.3" y="141">TF_CS</text>
<text x="83.2" y="149.9">RUN 26</text>
<text x="188.2" y="148.6">TF_CLK</text>
<text x="148.3" y="152.4">34LED_ACT</text>
<text x="148.3" y="154.9">35LED_ERR</text>
<text x="187.3" y="153.7">TF_MISO</text>
<text x="148.3" y="157.5">36ABS_MODE</text>
<text x="148.3" y="160">37SENSITIVITY_MODE</text>
<text x="40" y="169.5">XIN</text>
<text x="69.2" y="169.5">XOUT</text>
<text x="148.3" y="170.2">40TOF_SDA</text>
<text x="148.3" y="172.7">41TOF_SCL</text>
</g>
<g font-size="1.8" fill="#0000c2">
<text x="162.6" y="104.8">SPI0</text>
<text x="155.6" y="118.1">UART1</text>
<text x="161.9" y="123.2">I2C1</text>
<text x="160" y="171.4">I2C0</text>
</g>
</svg>
